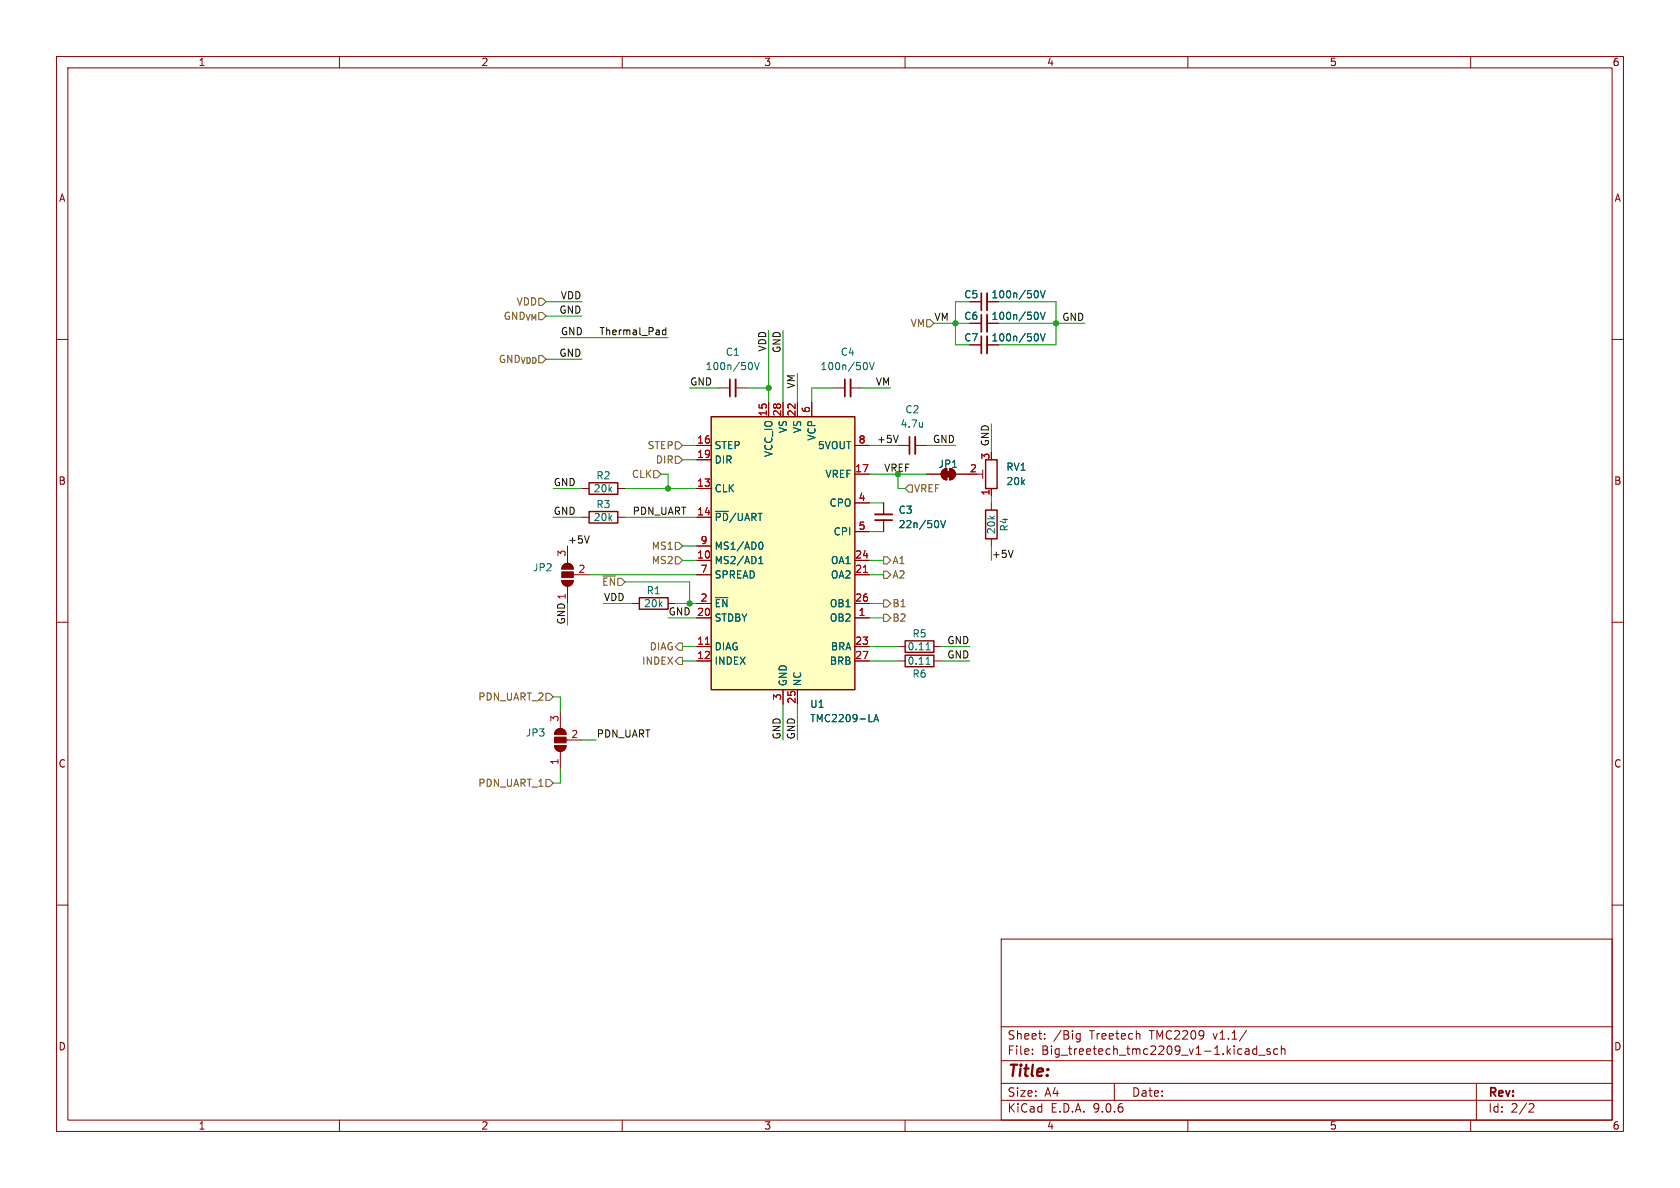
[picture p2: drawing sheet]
<svg xmlns="http://www.w3.org/2000/svg" width="297mm" height="210mm" viewBox="0 0 297 210" stroke-linecap="round" stroke-linejoin="round" font-family="sans-serif">
<g fill="none" stroke="#840000" stroke-width=".18">
<path d="M10 10h277v190h-277zM12 12h273v186h-273zM60 10v2M110 10v2M160 10v2M210 10v2M260 10v2M171.4 57.2h2.1M171.4 53.3h2.1M174.5 57.2h2M174.5 53.3h2M10 60h2"/>
<path d="M127 68.6h2M130 68.6h2.1M147.3 68.6h2.1M150.4 68.6h2M171.4 61h2.1M174.5 61h2M285 60h2M99.6 99.9a1.02 1.02 0 0 1 1.1-.3 1.02 1.02 0 0 1 .6 1h-2zM100.3 96.5v3.1M102.9 86.4h1.2M102.9 91.4h1.2M109.2 86.4h1.3"/>
<path d="M109.2 91.4h1.3M156.2 88.9v2M156.2 91.9v2.1M163.8 83.8h2.6M166.7 83.1l.7-.3v2a1.02 1.02 0 0 1-.9-.6 1.02 1.02 0 0 1 .2-1.1zM167.9 82.8a1.02 1.02 0 0 1 1 1 1.02 1.02 0 0 1-1 1zM168.9 83.8h2.5M172.7 83.8h1M173.7 83.1v1.5M175.3 86.4v1.2M175.3 88.9v1.3M175.3 95.3v1.2"/>
<path d="M10 110h2M99.3 102.6h2a1.02 1.02 0 0 1-1 1 1.02 1.02 0 0 1-1-1zM100.3 103.6v3.1M101.3 101.6h2.8M111.8 106.7h1.2M118.1 106.7h1.3M158.7 114.3h1.3M158.7 116.8h1.3M165.1 114.3h1.3M165.1 116.8h1.3M285 110h2M98 131.8h2.1a1.02 1.02 0 0 1-1 1 1.02 1.02 0 0 1-1.1-1z"/>
<path d="M98.3 129.1a1.02 1.02 0 0 1 1.1-.2 1.02 1.02 0 0 1 .7 .9h-2.1zM99.1 125.7v3.1M99.1 132.8v3.1M100.1 130.8h2.8M10 160h2M177 166h108v32h-108zM285 160h2M60 198v2M110 198v2M160 198v2M177 194.5h108M177 191.5h108"/>
<path d="M177 187.5h108M177 181.5h108M182.5 186.3v.1M182.5 185.5v.1M184.7 183.6v.1M184.7 182.8v.1M190.4 183.6h.6M190.4 182.8h.6M191 182.7v1.2l-.3 .3-.4-.1M197 191.5v3M201.5 182.8v.9M210 198v2"/>
<path d="M220.4 182.1l-1.3 2M220.6 185.4l.2 .2v.8M220.8 186.3l-.1 .1M220.8 185.8h-.1M222.2 184.9v1.5M222.2 185.5l-.5-.1-.2 .3v.4l.1 .2h.6M222.5 186.5h1.2M224.5 185.5l-.3-.1-.2 .2v.2l.5 .2v.3h-.5M225.9 185.5l-.4-.1-.3 .3v.4l.1 .2h.6M226.5 185.5l.2-.1 .4 .1 .1 .9M226.5 184.9v1.5M260 198v2"/>
<path d="M261 191.5v6.5M270.5 195.1l.5 .1 .2 .3-1 1.1h1"/>
</g>
<path d="M104.1 85.3h5.1v2.1h-5.1zM104.1 90.4h5.1v2.1h-5.1zM174.2 90.2h2.1v5.1h-2.1zM174.2 81.3h2.1v5.1h-2.1zM113 105.7h5.1v2h-5.1zM160 113.3h5.1v2h-5.1zM160 115.8h5.1v2.1h-5.1z" fill="none" stroke="#840000" stroke-width=".25"/>
<path d="M173.5 51.8v3.1M173.5 55.6v3.1M173.5 59.4v3.1M129 67.1v3M149.4 67.1v3M154.7 91.9h3" fill="none" stroke="#840000" stroke-width=".3"/>
<path d="M174.5 51.8v3.1M174.5 55.6v3.1M174.5 59.4v3.1M130 67.1v3M150.4 67.1v3M154.7 90.9h3" fill="none" stroke="#840000" stroke-width=".33"/>
<g fill="none" stroke="#006464" stroke-width=".18">
<path d="M183.3 55.2a.79 .79 0 0 1 0 1.3M183.3 51.4a.79 .79 0 0 1 0 1.2M183.3 59a.79 .79 0 0 1 0 1.3M183.9 55.2l.4 1.3 .5-1.3M183.9 59l.4 1.3 .5-1.3M183.9 51.4l.4 1.2 .5-1.2M132.7 64.1a.79 .79 0 0 1 0 1.2M133.4 64.1l.4 1.2 .4-1.2M153 64.1a.79 .79 0 0 1 0 1.2M153.7 64.1l.4 1.2 .5-1.2M165.9 92.3v.7M166.3 92l.4 1.3 .4-1.3"/>
<path d="M163.7 114.9h.7M163.7 117.4h.7M164 113.8l.1-.2v1.3M164 116.3l.1-.2v1.3"/>
</g>
<g fill="#840000" stroke="#840000" stroke-width=".18">
<path d="M99.3 102.6h2a1.02 1.02 0 0 1-1 1 1.02 1.02 0 0 1-1-1z"/>
<path d="M99.3 101.1h2v1h-2z"/>
<path d="M99.6 99.9a1.02 1.02 0 0 1 1.1-.3 1.02 1.02 0 0 1 .6 1h-2z"/>
<path d="M167.1 83.3h1v1h-1z"/>
<path d="M166.7 83.1l.7-.3v2a1.02 1.02 0 0 1-.9-.6 1.02 1.02 0 0 1 .2-1.1z"/>
<path d="M167.9 82.8a1.02 1.02 0 0 1 1 1 1.02 1.02 0 0 1-1 1z"/>
<path d="M98 131.8h2.1a1.02 1.02 0 0 1-1 1 1.02 1.02 0 0 1-1.1-1z"/>
<path d="M98 130.3h2.1v1h-2.1z"/>
<path d="M98.3 129.1a1.02 1.02 0 0 1 1.1-.2 1.02 1.02 0 0 1 .7 .9h-2.1z"/>
</g>
<path d="M125.7 73.7h25.4v48.2h-25.4z" fill="#ffffc2"/>
<path d="M125.7 73.7h25.4v48.2h-25.4z" fill="none" stroke="#840000" stroke-width=".25"/>
<g fill="none" stroke="#840000" stroke-width=".18">
<path d="M171.4 53.3h2.1M171.4 57.2h2.1M174.5 53.3h2M174.5 57.2h2M123.2 78.7h2.5M135.9 71.1v2.6M138.4 71.1v2.6M141 71.1v2.6M143.5 71.1v2.6M151.1 78.7h2.6M158.7 78.7h2.1M161.8 78.7h2"/>
<path d="M171.4 61h2.1M174.5 61h2M123.2 81.3h2.5M123.2 86.4h2.5M123.2 91.4h2.5M123.2 96.5h2.5M123.2 99.1h2.5M151.1 99.1h2.6M151.1 83.8h2.6M151.1 88.9h2.6M151.1 94h2.6M156.2 88.9v2"/>
<path d="M156.2 91.9v2.1M163.8 83.8h2.6M168.9 83.8h2.5M175.3 86.4v1.2M123.2 101.6h2.5M123.2 106.7h2.5M123.2 109.2h2.5M123.2 114.3h2.5M123.2 116.8h2.5M151.1 101.6h2.6M151.1 106.7h2.6M151.1 109.2h2.6"/>
<path d="M151.1 114.3h2.6M151.1 116.8h2.6M138.4 121.9v2.6M141 121.9v2.6"/>
</g>
<g fill="none" stroke="#006464" stroke-width=".18">
<path d="M183.3 51.4a.79 .79 0 0 1 0 1.2M183.3 55.2a.79 .79 0 0 1 0 1.3M183.3 59a.79 .79 0 0 1 0 1.3M183.9 51.4l.4 1.2 .5-1.2M183.9 59l.4 1.3 .5-1.3M183.9 55.2l.4 1.3 .5-1.3M163.1 74.7v.8M163.1 75.4h-.1M134.1 99.6h.8M134.1 98.7l.4-.3v1.2M134.3 95.9l.1-.1a.68 .68 0 0 1 .5 .7 .68 .68 0 0 1-.5 .6l-.1-.1M165.9 92.3v.7"/>
<path d="M166.3 92l.4 1.3 .4-1.3M126.5 105.6h2.2M154.5 127.6l.4-1.3 .4 1.3M154.6 127.2h.6"/>
</g>
<path d="M124.7 113.9h.7M152.6 101.2h.8" fill="none" stroke="#a90000" stroke-width=".18"/>
<path d="M160.8 77.2v3.1" fill="none" stroke="#840000" stroke-width=".3"/>
<path d="M161.8 77.2v3.1" fill="none" stroke="#840000" stroke-width=".33"/>
<g fill="none" stroke="#725600" stroke-width=".18">
<path d="M95.2 52.7h.7l.6 .6-.6 .7h-.7zM163.8 56.5h.7l.6 .7-.6 .6h-.7zM119.4 78.1h.6l.6 .6-.6 .7h-.6zM115.6 83.2h.6l.6 .6-.6 .7h-.6zM119.4 80.6h.6l.6 .7-.6 .6h-.6zM119.4 95.9h.6l.6 .6-.6 .7h-.6zM119.4 98.4h.6l.6 .7-.6 .6h-.6zM156.2 98.4h.6l.7 .7-.7 .6h-.6zM160.7 85.7h.6v1.3h-.6l-.7-.6zM106.6 101.8h2.2M119.4 116.8l.6-.6h.6v1.3h-.6zM120 113.7h.6v1.2h-.6l-.6-.6z"/>
<path d="M156.2 106h.6l.7 .7-.7 .6h-.6zM156.2 101h.6l.7 .6-.7 .6h-.6zM156.2 108.6h.6l.7 .6-.7 .7h-.6zM96.5 137.8h.7l.6 .6-.6 .7h-.7zM96.5 122.6h.7l.6 .6-.6 .6h-.7z"/>
</g>
<path d="M117.7 57.9v1.3M117.7 58.4l-.4-.1-.2 .3 .1 .5h.5M158.8 77l-.4 1.2M104.2 94.7l-.4 1.3M179.1 97.3l-.4 1.2" fill="none" stroke="#0f0f0f" stroke-width=".18"/>
<g fill="none" stroke="#009600" stroke-width=".18">
<path d="M96.5 53.3h6.4M96.5 55.9h6.4M99.1 59.7h19M135.9 58.4v12.7M138.4 58.4v12.7M165.1 57.2h6.3M171.4 53.3h-2.5v7.7h2.5M176.5 53.3h10.2v7.7h-10.2M176.5 57.2h15.3M96.5 63.5h6.4M120.6 78.7h2.6M121.9 68.6h5.1"/>
<path d="M132.1 68.6h3.8M141 66v5.1M147.3 68.6h-3.8v2.5M152.4 68.6h5.1M153.7 78.7h5M163.8 78.7h5.1M175.3 74.9v5.1M97.8 86.4h5.1M97.8 91.4h5.1M110.5 86.4h12.7M110.5 91.4h12.7M116.8 83.8h1.3v2.6"/>
<path d="M120.6 96.5h2.6M120.6 99.1h2.6M120.6 81.3h2.6M153.7 83.8h10.1M153.7 88.9h2.5M153.7 94h2.5M153.7 99.1h2.5M158.7 83.8v2.6h1.3M175.3 87.6v1.3M175.3 96.5v2.6M100.3 106.7v3.8M104.1 101.6h19.1"/>
<path d="M106.7 106.7h5.1M110.5 102.9h11.4v3.8M118.1 109.2h5.1M119.4 106.7h3.8M120.6 116.8h2.6M120.6 114.3h2.6M153.7 106.7h2.5M153.7 101.6h2.5M153.7 116.8h5M153.7 114.3h5M153.7 109.2h2.5M166.4 116.8h5"/>
<path d="M166.4 114.3h5M97.8 123.2h1.3v2.5M99.1 135.9v2.5h-1.3M102.9 130.8h2.5M138.4 124.5v6.3M141 124.5v6.3"/>
</g>
<g fill="#009600" stroke="#009600" stroke-width=".18">
<circle cx="186.7" cy="57.2" r=".46"/>
<circle cx="168.9" cy="57.2" r=".46"/>
<circle cx="135.9" cy="68.6" r=".46"/>
<circle cx="118.1" cy="86.4" r=".46"/>
<circle cx="121.9" cy="106.7" r=".46"/>
<circle cx="158.7" cy="83.8" r=".46"/>
</g>
<text font-size="2.8" fill="#840000" x="178" y="190.9">Title:</text>
<g font-size="2.1" fill="#840000">
<text x="178" y="184">Sheet:</text>
<text x="186.2" y="184">/Big</text>
<text x="192.7" y="184">Treetech</text>
<text x="203.4" y="184">TMC2209</text>
<text x="214.8" y="184">v1.1/</text>
<text x="178" y="186.7">File:</text>
<text x="184.1" y="186.7">Big_treetech_tmc2209_v1-1.kicad_sch</text>
<text x="178" y="196.9">KiCad</text>
<text x="178" y="194.1">Size:</text>
<text x="184.7" y="194.1">A4</text>
<text x="185.7" y="196.9">E.D.A.</text>
<text x="193.3" y="196.9">9.0.6</text>
<text x="200" y="194.1">Date:</text>
<text x="263" y="194.3">Rev:</text>
<text x="263" y="196.9">Id:</text>
<text x="267.1" y="196.9">2/2</text>
</g>
<g font-size="1.8" fill="#840000">
<text x="35" y="11.9">1</text>
<text x="85" y="11.9">2</text>
<text x="135" y="11.9">3</text>
<text x="185" y="11.9">4</text>
<text x="235" y="11.9">5</text>
<text x="285" y="11.9">6</text>
<text x="10.3" y="35.9">A</text>
<text x="285.3" y="35.9">A</text>
<text x="10.3" y="85.9">B</text>
<text x="285.3" y="85.9">B</text>
<text x="10.3" y="135.9">C</text>
<text x="285.3" y="135.9">C</text>
<text x="10.3" y="185.9">D</text>
<text x="285.3" y="185.9">D</text>
<text x="35" y="199.9">1</text>
<text x="85" y="199.9">2</text>
<text x="135" y="199.9">3</text>
<text x="185" y="199.9">4</text>
<text x="235" y="199.9">5</text>
<text x="285" y="199.9">6</text>
</g>
<g font-size="1.8" fill="#0f0f0f">
<text x="99" y="53">VDD</text>
<text x="98.8" y="55.5">GND</text>
<text x="99.1" y="59.3">GND</text>
<text x="105.9" y="59.3">Thermal_Pad</text>
<text x="165.1" y="56.8">VM</text>
<text x="187.7" y="56.8">GND</text>
<text x="98.8" y="63.2">GND</text>
<text x="135.5" y="62.3" transform="rotate(-90 135.5 62.3)">VDD</text>
<text x="138.1" y="62.5" transform="rotate(-90 138.1 62.5)">GND</text>
<text x="121.9" y="68.2">GND</text>
<text x="140.6" y="68.8" transform="rotate(-90 140.6 68.8)">VM</text>
<text x="154.7" y="68.2">VM</text>
<text x="154.9" y="78.4">+5V</text>
<text x="156.2" y="83.5">VREF</text>
<text x="164.8" y="78.4">GND</text>
<text x="174.9" y="79" transform="rotate(-90 174.9 79)">GND</text>
<text x="97.8" y="86">GND</text>
<text x="97.8" y="91.1">GND</text>
<text x="111.8" y="91.1">PDN_UART</text>
<text x="100.3" y="96.2">+5V</text>
<text x="175.3" y="98.7">+5V</text>
<text x="106.7" y="106.3">VDD</text>
<text x="100" y="110.5" transform="rotate(-90 100 110.5)">GND 1</text>
<text x="118.1" y="108.9">GND 20</text>
<text x="167.4" y="114">GND</text>
<text x="167.4" y="116.5">GND</text>
<text x="105.4" y="130.5">PDN_UART</text>
<text x="138.1" y="130.8" transform="rotate(-90 138.1 130.8)">GND</text>
<text x="140.6" y="130.8" transform="rotate(-90 140.6 130.8)">GND</text>
</g>
<g font-size="1.8" fill="#006464">
<text x="170.4" y="52.9">C5</text>
<text x="175.2" y="52.9">100n/50V</text>
<text x="170.4" y="56.7">C6</text>
<text x="175.2" y="56.7">100n/50V</text>
<text x="124.6" y="65.6">100n/50V</text>
<text x="128.2" y="63.1">C1</text>
<text x="145" y="65.6">100n/50V</text>
<text x="148.5" y="63.1">C4</text>
<text x="170.4" y="60.6">C7</text>
<text x="175.2" y="60.6">100n/50V</text>
<text x="139.3" y="76.7" transform="rotate(-90 139.3 76.7)">VS</text>
<text x="141.8" y="76.7" transform="rotate(-90 141.8 76.7)">VS</text>
<text x="144.4" y="78" transform="rotate(-90 144.4 78)">VCP</text>
<text x="159.1" y="75.8">4.7u</text>
<text x="160" y="73.3">C2</text>
<text x="126.2" y="79.6">STEP</text>
<text x="126.2" y="82.1">DIR</text>
<text x="136.8" y="80.9" transform="rotate(-90 136.8 80.9)">VCC_IO</text>
<text x="144.5" y="79.6">5VOUT</text>
<text x="165.8" y="82.9">JP1</text>
<text x="177.8" y="83.4">RV1</text>
<text x="104.9" y="87.2">20k</text>
<text x="105.3" y="84.9">R2</text>
<text x="126.2" y="87.2">CLK</text>
<text x="145.8" y="84.7">VREF</text>
<text x="146.5" y="89.8">CPO</text>
<text x="177.8" y="86">20k</text>
<text x="104.9" y="92.3">20k</text>
<text x="105.3" y="90">R3</text>
<text x="126.2" y="92.3">~{PD}/UART</text>
<text x="147.3" y="94.8">CPI</text>
<text x="158.8" y="91">C3</text>
<text x="158.8" y="93.6">22n/50V</text>
<text x="176.1" y="94.5" transform="rotate(-90 176.1 94.5)">20k</text>
<text x="178.4" y="94.1" transform="rotate(-90 178.4 94.1)">R4</text>
<text x="94.1" y="101.2">JP2</text>
<text x="126.2" y="97.4">MS1/AD0</text>
<text x="126.2" y="99.9">MS2/AD1</text>
<text x="146.8" y="99.9">OA1</text>
<text x="113.7" y="107.5">20k</text>
<text x="114.2" y="105.3">R1</text>
<text x="126.2" y="102.5">SPREAD</text>
<text x="126.2" y="107.5">~{EN}</text>
<text x="146.6" y="107.5">OB1</text>
<text x="146.8" y="102.5">OA2</text>
<text x="126.2" y="110.1">STDBY</text>
<text x="146.6" y="110.1">OB2</text>
<text x="161.2" y="112.9">R5</text>
<text x="126.2" y="115.2">DIAG</text>
<text x="126.2" y="117.7">INDEX</text>
<text x="146.6" y="117.7">BRB</text>
<text x="146.8" y="115.2">BRA</text>
<text x="160.3" y="115.2">0.11</text>
<text x="160.3" y="117.7">0.11</text>
<text x="161.2" y="120">R6</text>
<text x="139.3" y="121.4" transform="rotate(-90 139.3 121.4)">GND</text>
<text x="141.8" y="121.4" transform="rotate(-90 141.8 121.4)">NC</text>
<text x="143.1" y="125.3">U1</text>
<text x="92.9" y="130.4">JP3</text>
<text x="143.1" y="127.9">TMC2209-LA</text>
</g>
<g font-size="1.8" fill="#725600">
<text x="88.9" y="56.7">GND_{VM}</text>
<text x="91.2" y="54.2">VDD</text>
<text x="160.9" y="58">VM</text>
<text x="88" y="64.4">GND_{VDD}</text>
<text x="114.4" y="79.6">STEP</text>
<text x="115.8" y="82.1">DIR</text>
<text x="111.6" y="84.7">CLK</text>
<text x="161.5" y="87.2">VREF</text>
<text x="115.1" y="97.4">MS1</text>
<text x="115.1" y="99.9">MS2</text>
<text x="157.7" y="99.9">A1</text>
<text x="106.3" y="103.7">~{EN}</text>
<text x="157.7" y="107.5">B1</text>
<text x="157.7" y="102.5">A2</text>
<text x="157.7" y="110.1">B2</text>
<text x="113.4" y="117.7">INDEX</text>
<text x="114.8" y="115.2">DIAG</text>
<text x="84.5" y="124.1">PDN_UART_2</text>
<text x="84.5" y="139.3">PDN_UART_1</text>
</g>
<g font-size="1.8" fill="#a90000">
<text x="135.6" y="73.7" transform="rotate(-90 135.6 73.7)">15</text>
<text x="138.2" y="73.7" transform="rotate(-90 138.2 73.7)">28</text>
<text x="140.7" y="73.7" transform="rotate(-90 140.7 73.7)">22</text>
<text x="143.3" y="73.1" transform="rotate(-90 143.3 73.1)">6</text>
<text x="123.1" y="78.5">16</text>
<text x="123.1" y="81">19</text>
<text x="151.1" y="83.6">17</text>
<text x="151.7" y="78.5">8</text>
<text x="171.4" y="83.6">2</text>
<text x="175" y="81.4" transform="rotate(-90 175 81.4)">3</text>
<text x="123.1" y="86.1">13</text>
<text x="151.7" y="88.6">4</text>
<text x="175" y="87.7" transform="rotate(-90 175 87.7)">1</text>
<text x="123.1" y="91.2">14</text>
<text x="151.7" y="93.7">5</text>
<text x="100.1" y="98.5" transform="rotate(-90 100.1 98.5)">3</text>
<text x="102.2" y="101.3">2</text>
<text x="123.1" y="98.8">10</text>
<text x="123.8" y="96.3">9</text>
<text x="123.8" y="101.3">7</text>
<text x="151.1" y="98.8">24</text>
<text x="151.1" y="101.3">21</text>
<text x="123.8" y="106.4">2</text>
<text x="151.1" y="106.4">26</text>
<text x="123.1" y="109">20</text>
<text x="151.7" y="109">1</text>
<text x="123.1" y="114">11</text>
<text x="123.1" y="116.6">12</text>
<text x="151.1" y="114">23</text>
<text x="151.1" y="116.6">27</text>
<text x="138.2" y="123.9" transform="rotate(-90 138.2 123.9)">3</text>
<text x="140.7" y="124.5" transform="rotate(-90 140.7 124.5)">25</text>
<text x="98.8" y="127.7" transform="rotate(-90 98.8 127.7)">3</text>
<text x="100.9" y="130.6">2</text>
<text x="98.8" y="135.3" transform="rotate(-90 98.8 135.3)">1</text>
</g>
</svg>
